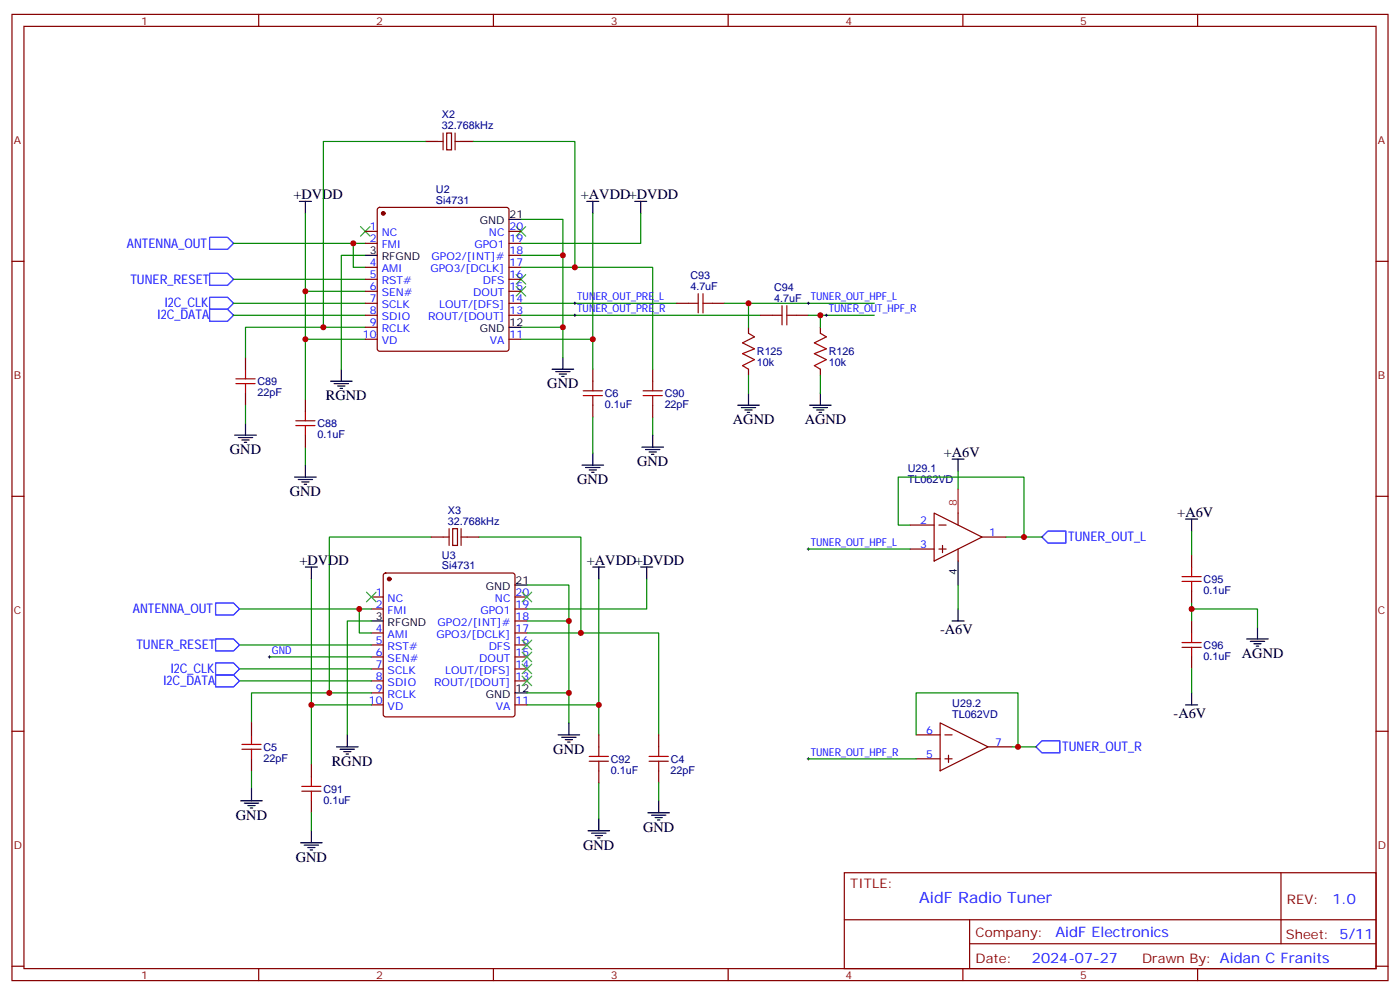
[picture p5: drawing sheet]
<svg xmlns="http://www.w3.org/2000/svg" width="412mm" height="293mm" viewBox="0 0 412 293" stroke-linecap="round" stroke-linejoin="round" font-family="sans-serif">
<g fill="none" stroke="#870000" stroke-width=".35">
<path d="M3.5 4.2h405.4v284.4h-405.4zM7.1 7.8h398.2v277.2h-398.2zM76.2 4.2v3.6M145.3 4.2v3.6M214.5 4.2v3.6M283.6 4.2v3.6M352.8 4.2v3.6M131.6 39.2h1.4v4.9h-1.4zM125.2 41.6h3.6M135.8 41.6h3.5M3.5 76.9h3.6M107.6 68.1h3.5"/>
<path d="M107.6 71.6h3.5M107.6 78.7h3.5M111.4 61.2l.4-.2h37.4l.5 .2 .2 .5v41l-.2 .5-.5 .2h-37.4l-.5-.3-.2-.4v-41zM149.9 68.1h3.6M149.9 71.6h3.6M149.9 78.7h3.6M149.9 75.1h3.6M405.3 76.9h3.6M107.6 82.2h3.5M107.6 85.7h3.5M107.6 89.3h3.5M107.6 92.8h3.5"/>
<path d="M107.6 96.3h3.5M107.6 99.8h3.5M149.9 82.2h3.6M149.9 85.7h3.6M149.9 89.3h3.6M149.9 92.8h3.6M149.9 99.8h3.6M199.3 89.3h3.5M209.9 89.3h3.5M220.5 96.3v1.8M224 92.8h3.5M234.6 92.8h3.5"/>
<path d="M241.7 96.3v1.8M72.3 105.1v3.6M72.3 115.7v3.5M90 117.5v3.5M174.6 108.7v3.5M174.6 119.2v3.6M192.3 108.7v3.5M192.3 119.2v3.6M220.5 108.7v1.7M241.7 108.7v1.7M90 128.1v3.5M3.5 146.1h3.6"/>
<path d="M127 158h3.5M133.3 155.6h1.5v4.9h-1.5zM137.6 158h3.5M268.1 154.5h7.1M275.2 151l14.1 7-14.1 7.1zM276.6 154.5h2.1M282.2 151v3.5M289.3 158h7M405.3 146.1h3.6M109.4 175.7h3.5M109.4 179.2h3.5M113.1 168.8l.5-.2h37.4l.5 .2 .2 .5v41l-.2 .5-.5 .2h-37.4l-.5-.3-.2-.4v-41z"/>
<path d="M151.7 175.7h3.5M151.7 179.2h3.5M268.1 161.6h7.1M276.6 161.6h2.1M277.6 160.5v2.1M282.2 161.6v3.5M351 163.3v3.6M351 173.9v3.5M109.4 186.3h3.5M109.4 189.8h3.5M109.4 193.3h3.5M109.4 196.8h3.5"/>
<path d="M151.7 186.3h3.5M151.7 189.8h3.5M151.7 193.3h3.5M151.7 196.8h3.5M151.7 182.7h3.5M351 182.7v3.6M351 193.3v3.5M3.5 215.2h3.6M74.1 212.7v3.6M109.4 200.4h3.5M109.4 203.9h3.5M109.4 207.4h3.5"/>
<path d="M151.7 200.4h3.5M151.7 207.4h3.5M176.4 216.3v3.5M194 216.3v3.5M269.9 216.3h7M276.9 212.7l14.1 7.1-14.1 7zM278.3 216.3h2.2M291 219.8h7.1M405.3 215.2h3.6M74.1 223.3v3.5M91.7 225.1v3.5M91.7 235.7v3.5"/>
<path d="M176.4 226.8v3.6M194 226.8v3.6M269.9 223.3h7M278.3 223.3h2.2M279.4 222.2v2.2M248.7 256.8h156.6v28.2h-156.6zM377.3 256.8v20.9M248.7 270.7h156.5M285.6 277.7h119.6M285.6 270.7v14.1M3.5 284.3h3.6M76.2 285v3.6"/>
<path d="M145.3 285v3.6M214.5 285v3.6M283.6 285v3.6M352.8 285v3.6M405.3 284.3h3.6"/>
</g>
<g fill="none" stroke="#000" stroke-width=".35">
<path d="M88.2 59.3h3.5M90 59.3v3.5M172.9 59.3h3.5M174.6 59.3v3.5M187 59.3h3.5M188.7 59.3v3.5M107.6 75.1h3.5M149.9 64.6h3.6M149.9 96.3h3.6M97.4 112.2h6.3M98.4 112.9h4.3M99.5 113.6h2.1"/>
<path d="M100.2 114.3h.7M100.5 108.7v3.5M162.6 108.7h6.4M163.7 109.4h4.2M164.7 110.1h2.2M165.5 110.8h.7M165.8 105.1v3.6M217.3 119.2h6.4M218.4 119.9h4.2M220.5 115.7v3.5M238.5 119.2h6.3M239.5 119.9h4.3"/>
<path d="M241.7 115.7v3.5M69.1 128.1h6.4M70.2 128.8h4.2M71.3 129.5h2.1M72 130.2h.7M72.3 124.5v3.6M90 136.9v3.5M171.4 136.9h6.4M172.5 137.6h4.2M173.6 138.3h2.1M174.3 139h.7M174.6 133.3v3.6"/>
<path d="M189.1 131.6h6.3M190.1 132.3h4.3M191.2 133h2.1M191.9 133.7h.7M192.3 128.1v3.5M219.4 120.7h2.1M220.1 121.4h.7M240.6 120.7h2.1M241.3 121.4h.7M280.5 135.1h3.5M282.2 135.1v3.5M86.8 140.4h6.3"/>
<path d="M87.8 141.1h4.3M88.9 141.8h2.1M89.6 142.5h.7M349.2 152.8h3.6M351 152.8v3.5M90 166.9h3.5M91.7 166.9v3.5M151.7 172.2h3.5M174.6 166.9h3.6M176.4 166.9v3.5M188.7 166.9h3.6M190.5 166.9v3.5"/>
<path d="M282.2 165.1v7.1M282.2 179.2v3.5M109.4 182.7h3.5M280.5 182.7h3.5M367.2 188h6.4M368.3 188.7h4.2M369.4 189.4h2.1M370.1 190.1h.7M370.4 184.5v3.5M99.1 219.8h6.4M102.3 216.3v3.5M151.7 203.9h3.5"/>
<path d="M164.4 216.3h6.3M165.5 217h4.2M166.5 217.7h2.1M167.2 218.4h.7M167.6 212.7v3.6M349.2 207.4h3.6M351 203.9v3.5M70.9 235.7h6.4M72 236.4h4.2M73 237.1h2.1M73.7 237.8h.7M74.1 232.1v3.6"/>
<path d="M100.2 220.5h4.2M101.2 221.2h2.2M102 221.9h.7M190.9 239.2h6.3M191.9 239.9h4.2M194 235.7v3.5M88.5 248h6.4M89.6 248.7h4.2M90.7 249.4h2.1M91.4 250.1h.7M91.7 244.5v3.5M173.2 244.5h6.4"/>
<path d="M174.3 245.2h4.2M175.3 245.9h2.1M176 246.6h.7M176.4 240.9v3.6M193 240.6h2.1M193.7 241.3h.7"/>
</g>
<g fill="none" stroke="#008700" stroke-width=".35">
<path d="M125.2 41.6h-30v54.7h12.4M139.3 41.6h30v37.1h-15.8M68.8 71.6h38.8M90 62.8v37h17.6M104.1 71.6v7.1h3.5M107.6 75.1h-7.1v33.6M153.5 64.6h12.3v40.5M153.5 75.1h12.3M169.3 78.7h23v30M174.6 62.8v37h-21.1M188.7 62.8v8.8h-35.2M68.8 92.8h38.8"/>
<path d="M68.8 89.3h38.8M68.8 82.2h38.8M90 85.7h17.6M90 99.8v17.7M95.2 96.3h-22.9v8.8M153.5 92.8h70.5M153.5 89.3h45.8M153.5 96.3h12.3M174.6 99.8v8.9M213.4 89.3h44.1M220.5 89.3v7M238.1 92.8h3.6v3.5"/>
<path d="M241.7 92.8h15.8M72.3 119.2v5.3M220.5 110.4v5.3M241.7 110.4v5.3M90 131.6v5.3M174.6 122.8v10.5M192.3 122.8v5.3M282.2 138.6v5.3M127 158h-30v45.9h12.4M141.1 158h30v28.3h-15.9M268.1 154.5h-3.5v-14.1h37v17.6h-5.3M301.6 158h5.3"/>
<path d="M351 156.3v7M70.6 179.2h38.8M91.7 170.4v37h17.7M105.8 179.2v7.1h3.6M155.2 172.2h12.4v40.5M176.4 170.4v37h-21.2M190.5 170.4v8.8h-35.3M238.1 161.6h30M282.2 172.2v7M351 179.2h19.4v5.3M351 177.4v5.3M70.6 189.8h38.8"/>
<path d="M70.6 196.8h38.8M79.4 193.3h30M109.4 182.7h-7.1v33.6M155.2 182.7h12.4M171.1 186.3h22.9v30M351 196.8v7.1M70.6 200.4h38.8M91.7 207.4v17.7M97 203.9h-22.9v8.8M155.2 203.9h12.4M176.4 207.4v8.9M269.9 216.3v-12.4h30v15.9h-1.8"/>
<path d="M299.9 219.8h5.3M74.1 226.8v5.3M91.7 239.2v5.3M176.4 230.4v10.5M194 230.4v5.3M238.1 223.3h31.8"/>
</g>
<g fill="none" stroke="#a10000" stroke-width=".35">
<path d="M202.8 89.3h2.9M205.7 86.4v5.7M207.1 86.4v5.7M207.1 89.3h2.8M220.5 98.1l1.7 1-3.5 1.8 3.5 1.8-3.5 1.4 3.5 1.7-3.5 1.8 1.8 1.1M227.5 92.8h2.9M230.4 90v5.6M231.8 90v5.6M231.8 92.8h2.8M241.7 98.1l1.7 1-3.5 1.8 3.5 1.8-3.5 1.4 3.5 1.7-3.5 1.8 1.8 1.1M69.5 112.9h5.6M69.5 111.5h5.6"/>
<path d="M72.3 108.7v2.8M72.3 112.9v2.8M171.8 116.4h5.6M171.8 115h5.6M174.6 112.2v2.8M174.6 116.4v2.8M189.4 116.4h5.7M189.4 115h5.7M192.3 112.2v2.8M192.3 116.4v2.8M87.1 125.2h5.7M87.1 123.8h5.7"/>
<path d="M90 121v2.8M90 125.2v2.9M348.2 169.7h5.6M348.2 171.1h5.6M351 166.9v2.8M351 171.1v2.8M348.2 189.1h5.6M348.2 190.5h5.6M351 186.3v2.8M351 190.5v2.8M71.3 219.1h5.6M74.1 216.3v2.8"/>
<path d="M176.4 219.8v2.8M194 219.8v2.8M71.3 220.5h5.6M74.1 220.5v2.8M88.9 232.8h5.6M88.9 231.4h5.6M91.7 228.6v2.8M91.7 232.8v2.9M173.6 224h5.6M173.6 222.6h5.6M176.4 224v2.8M191.2 224h5.6"/>
<path d="M191.2 222.6h5.6M194 224v2.8"/>
</g>
<path d="M61.7 69.8h5.3l1.8 1.8-1.8 1.8h-5.3zM61.7 91h5.3l1.8 1.8-1.8 1.7h-5.3zM61.7 87.5h5.3l1.8 1.8-1.8 1.7h-5.3zM61.7 80.4h5.3l1.8 1.8-1.8 1.8h-5.3zM306.9 158l1.8-1.7h5.3v3.5h-5.3zM63.5 177.4h5.3l1.8 1.8-1.8 1.8h-5.3zM63.5 188h5.3l1.8 1.8-1.8 1.8h-5.3zM63.5 195.1h5.3l1.8 1.7-1.8 1.8h-5.3zM63.5 198.6h5.3l1.8 1.8-1.8 1.7h-5.3zM306.9 218h5.3v3.5h-5.3l-1.7-1.7z" fill="none" stroke="#00f" stroke-width=".35"/>
<g fill="none" stroke="#3c3" stroke-width=".35">
<path d="M106.2 66.7l2.8 2.8M109 66.7l-2.8 2.8M152 66.7l2.9 2.8M154.9 66.7l-2.9 2.8M152 80.8l2.9 2.8M152 84.3l2.9 2.8M154.9 80.8l-2.9 2.8M154.9 84.3l-2.9 2.8M107.9 174.3l2.9 2.8M110.8 174.3l-2.9 2.8M153.8 174.3l2.8 2.8M156.6 174.3l-2.8 2.8"/>
<path d="M153.8 191.9l2.8 2.8M153.8 188.4l2.8 2.8M153.8 195.4l2.8 2.9M153.8 199l2.8 2.8M156.6 191.9l-2.8 2.8M156.6 188.4l-2.8 2.8M156.6 195.4l-2.8 2.9M156.6 199l-2.8 2.8"/>
</g>
<path d="M130.5 39.2v4.9M134.1 39.2v4.9M128.8 41.6h1.7M134.1 41.6h1.7M130.5 158h1.8M132.3 155.6v4.9M135.8 155.6v4.9M135.8 158h1.8" fill="none" stroke="#871200" stroke-width=".35"/>
<g fill="#870000" stroke="#870000" stroke-width=".35">
<circle cx="112.9" cy="62.8" r=".53"/>
<circle cx="114.7" cy="170.4" r=".53"/>
</g>
<g fill="none" stroke="#000" stroke-width=".29">
<path d="M169 89.3h.7M169 92.8h.7M169.3 88.9v.7M169.3 92.4v.7M237.8 89.3h.7M238.1 88.9v.7M243.1 92.8h.7M243.4 92.4v.7M237.8 161.6h.7M238.1 161.2v.7M79 193.3h.7M79.4 193v.7"/>
<path d="M237.8 223.3h.7M238.1 223v.7"/>
</g>
<path d="M282.2 143.9v7.1" fill="none" stroke="#f00" stroke-width=".35"/>
<g fill="#c00">
<circle cx="104.1" cy="71.6" r=".88"/>
<circle cx="165.8" cy="96.3" r=".88"/>
<circle cx="174.6" cy="99.8" r=".88"/>
<circle cx="90" cy="99.8" r=".88"/>
<circle cx="165.8" cy="75.1" r=".88"/>
<circle cx="95.3" cy="96.3" r=".88"/>
<circle cx="169.3" cy="78.7" r=".88"/>
<circle cx="171.1" cy="186.3" r=".88"/>
<circle cx="97" cy="203.9" r=".88"/>
<circle cx="167.6" cy="182.7" r=".88"/>
<circle cx="91.7" cy="207.4" r=".88"/>
<circle cx="176.4" cy="207.4" r=".88"/>
<circle cx="167.6" cy="203.9" r=".88"/>
<circle cx="105.8" cy="179.2" r=".88"/>
<circle cx="90" cy="85.7" r=".88"/>
<circle cx="220.5" cy="89.3" r=".88"/>
<circle cx="241.7" cy="92.8" r=".88"/>
<circle cx="351" cy="179.2" r=".88"/>
<circle cx="301.6" cy="158" r=".88"/>
<circle cx="299.9" cy="219.8" r=".88"/>
</g>
<text font-size="4.6" fill="#00f" x="270.8" y="265.8">AidF Radio Tuner</text>
<g font-size="4.2">
<text x="86.4" y="58.6">+DVDD</text>
<text x="171.1" y="58.6">+AVDD+DVDD</text>
<text x="96" y="117.8">RGND</text>
<text x="161.2" y="114.3">GND</text>
<text x="215.9" y="124.9">AGND</text>
<text x="237.1" y="124.9">AGND</text>
<text x="67.7" y="133.7">GND</text>
<text x="187.7" y="137.2">GND</text>
<text x="278" y="134.4">+A6V</text>
<text x="170" y="142.5">GND</text>
<text x="85.4" y="146.1">GND</text>
<text x="346.8" y="152">+A6V</text>
<text x="88.2" y="166.2">+DVDD</text>
<text x="172.9" y="166.2">+AVDD+DVDD</text>
<text x="276.9" y="186.7">-A6V</text>
<text x="365.8" y="193.7">AGND</text>
<text x="345.7" y="211.4">-A6V</text>
<text x="163" y="221.9">GND</text>
<text x="97.7" y="225.4">RGND</text>
<text x="69.5" y="241.3">GND</text>
<text x="189.4" y="244.8">GND</text>
<text x="171.8" y="250.1">GND</text>
<text x="87.1" y="253.6">GND</text>
</g>
<g font-size="4.2" fill="#00f">
<text x="392.5" y="266.1">1.0</text>
<text x="310.9" y="275.6">AidF Electronics</text>
<text x="304" y="283.4">2024-07-27</text>
</g>
<g font-size="3.9" fill="#00f">
<text x="37.4" y="72.9">ANTENNA_OUT</text>
<text x="38.4" y="83.4">TUNER_RESET</text>
<text x="46.4" y="94">I2C_DATA</text>
<text x="48.5" y="90.4">I2C_CLK</text>
<text x="314.7" y="159.2">TUNER_OUT_L</text>
<text x="39.1" y="180.5">ANTENNA_OUT</text>
<text x="40.2" y="191">TUNER_RESET</text>
<text x="48.2" y="201.6">I2C_DATA</text>
<text x="50.3" y="198">I2C_CLK</text>
<text x="312.9" y="220.9">TUNER_OUT_R</text>
</g>
<g font-size="3.9" fill="#800">
<text x="250.5" y="261.4">TITLE:</text>
<text x="379.1" y="266.1">REV:</text>
<text x="287.4" y="275.6">Company:</text>
<text x="378.7" y="276.2">Sheet: 5/11</text>
<text x="287.4" y="283.3">Date:</text>
<text x="336.4" y="283.4">Drawn By: Aidan C Franits</text>
</g>
<g font-size="3.2" fill="#800">
<text x="41.6" y="7.2">1</text>
<text x="110.8" y="7.2">2</text>
<text x="179.9" y="7.2">3</text>
<text x="249.1" y="7.2">4</text>
<text x="318.2" y="7.2">5</text>
<text x="4.1" y="42.3">A</text>
<text x="405.9" y="42.3">A</text>
<text x="4.1" y="111.5">B</text>
<text x="405.9" y="111.5">B</text>
<text x="4.1" y="180.6">C</text>
<text x="405.9" y="180.6">C</text>
<text x="4.1" y="249.8">D</text>
<text x="405.9" y="249.8">D</text>
<text x="41.6" y="288">1</text>
<text x="110.8" y="288">2</text>
<text x="179.9" y="288">3</text>
<text x="249.1" y="288">4</text>
<text x="318.2" y="288">5</text>
</g>
<g font-size="3.2" fill="#000080">
<text x="130.2" y="34.8">X2</text>
<text x="130.2" y="38.1">32.768kHz</text>
<text x="128.4" y="60">Si4731</text>
<text x="128.4" y="56.8">U2</text>
<text x="203.4" y="82.1">C93</text>
<text x="203.4" y="85.4">4.7uF</text>
<text x="228" y="88.9">4.7uF</text>
<text x="228" y="85.6">C94</text>
<text x="223" y="107.7">10k</text>
<text x="223" y="104.5">R125</text>
<text x="244.1" y="107.7">10k</text>
<text x="244.1" y="104.5">R126</text>
<text x="75.9" y="113.3">C89</text>
<text x="75.8" y="116.5">22pF</text>
<text x="178.2" y="116.8">C6</text>
<text x="195.8" y="116.8">C90</text>
<text x="93.5" y="125.7">C88</text>
<text x="178.2" y="120.1">0.1uF</text>
<text x="195.8" y="120.1">22pF</text>
<text x="93.5" y="128.9">0.1uF</text>
<text x="267.4" y="142.2">TL062VD</text>
<text x="267.4" y="138.9">U29.1</text>
<text x="131.9" y="154.5">32.768kHz</text>
<text x="131.9" y="151.3">X3</text>
<text x="130.2" y="167.6">Si4731</text>
<text x="130.2" y="164.4">U3</text>
<text x="354.5" y="171.5">C95</text>
<text x="354.5" y="174.8">0.1uF</text>
<text x="354.5" y="190.9">C96</text>
<text x="354.5" y="194.2">0.1uF</text>
<text x="280.5" y="208.1">U29.2</text>
<text x="280.5" y="211.3">TL062VD</text>
<text x="77.6" y="220.9">C5</text>
<text x="77.6" y="224.1">22pF</text>
<text x="179.9" y="227.7">0.1uF</text>
<text x="179.9" y="224.4">C92</text>
<text x="197.6" y="227.7">22pF</text>
<text x="197.6" y="224.4">C4</text>
<text x="95.3" y="233.3">C91</text>
<text x="95.2" y="236.5">0.1uF</text>
</g>
<g font-size="3.2">
<text x="141.3" y="66">GND</text>
<text x="150.1" y="64.2">21</text>
<text x="108.9" y="74.8">3</text>
<text x="112.4" y="76.6">RFGND</text>
<text x="150.1" y="96">12</text>
<text x="141.3" y="97.7">GND</text>
<text x="143.1" y="173.6">GND</text>
<text x="151.9" y="171.8">21</text>
<text x="281.9" y="169.2" transform="rotate(-90 281.9 169.2)">4</text>
<text x="110.7" y="182.4">3</text>
<text x="114.2" y="184.1">RFGND</text>
<text x="151.9" y="203.6">12</text>
<text x="143.1" y="205.3">GND</text>
</g>
<g font-size="3.2" fill="#00f">
<text x="108.9" y="67.7">1</text>
<text x="108.9" y="71.3">2</text>
<text x="112.4" y="69.5">NC</text>
<text x="144" y="69.5">NC</text>
<text x="150.1" y="71.3">19</text>
<text x="150.1" y="67.7">20</text>
<text x="112.4" y="73">FMI</text>
<text x="127.1" y="76.6">GPO2/[INT]#</text>
<text x="139.7" y="73">GPO1</text>
<text x="150.1" y="74.8">18</text>
<text x="108.9" y="78.3">4</text>
<text x="108.9" y="81.8">5</text>
<text x="112.4" y="80.1">AMI</text>
<text x="112.4" y="83.6">RST#</text>
<text x="126.8" y="80.1">GPO3/[DCLK]</text>
<text x="142.2" y="83.6">DFS</text>
<text x="150.1" y="81.8">16</text>
<text x="150.1" y="78.3">17</text>
<text x="108.9" y="85.4">6</text>
<text x="108.9" y="88.9">7</text>
<text x="112.4" y="87.1">SEN#</text>
<text x="139.4" y="87.1">DOUT</text>
<text x="150.1" y="88.9">14</text>
<text x="150.1" y="85.4">15</text>
<text x="170" y="88.4">TUNER_OUT_PRE_L</text>
<text x="238.8" y="88.4">TUNER_OUT_HPF_L</text>
<text x="108.9" y="92.4">8</text>
<text x="108.9" y="96">9</text>
<text x="112.4" y="90.7">SCLK</text>
<text x="112.4" y="94.2">SDIO</text>
<text x="126.1" y="94.2">ROUT/[DOUT]</text>
<text x="129.3" y="90.7">LOUT/[DFS]</text>
<text x="150.1" y="92.4">13</text>
<text x="170" y="91.9">TUNER_OUT_PRE_R</text>
<text x="244.1" y="91.9">TUNER_OUT_HPF_R</text>
<text x="106.9" y="99.5">10</text>
<text x="112.4" y="97.7">RCLK</text>
<text x="112.4" y="101.2">VD</text>
<text x="144.3" y="101.2">VA</text>
<text x="150.1" y="99.5">11</text>
<text x="271" y="154.2">2</text>
<text x="238.8" y="160.7">TUNER_OUT_HPF_L</text>
<text x="271" y="161.2">3</text>
<text x="291.4" y="157.7">1</text>
<text x="110.7" y="175.3">1</text>
<text x="110.7" y="178.9">2</text>
<text x="114.2" y="177.1">NC</text>
<text x="145.8" y="177.1">NC</text>
<text x="151.9" y="178.9">19</text>
<text x="151.9" y="175.3">20</text>
<text x="110.7" y="185.9">4</text>
<text x="114.2" y="180.6">FMI</text>
<text x="128.9" y="184.1">GPO2/[INT]#</text>
<text x="141.5" y="180.6">GPO1</text>
<text x="151.9" y="185.9">17</text>
<text x="151.9" y="182.4">18</text>
<text x="110.7" y="189.4">5</text>
<text x="114.2" y="187.7">AMI</text>
<text x="114.2" y="191.2">RST#</text>
<text x="128.6" y="187.7">GPO3/[DCLK]</text>
<text x="144" y="191.2">DFS</text>
<text x="151.9" y="189.4">16</text>
<text x="80.1" y="192.4">GND</text>
<text x="110.7" y="193">6</text>
<text x="110.7" y="196.5">7</text>
<text x="114.2" y="194.7">SEN#</text>
<text x="141.2" y="194.7">DOUT</text>
<text x="151.9" y="196.5">14</text>
<text x="151.9" y="193">15</text>
<text x="110.7" y="200">8</text>
<text x="110.7" y="203.6">9</text>
<text x="114.2" y="198.3">SCLK</text>
<text x="114.2" y="201.8">SDIO</text>
<text x="127.9" y="201.8">ROUT/[DOUT]</text>
<text x="131.1" y="198.3">LOUT/[DFS]</text>
<text x="151.9" y="200">13</text>
<text x="108.7" y="207.1">10</text>
<text x="114.2" y="205.3">RCLK</text>
<text x="114.2" y="208.8">VD</text>
<text x="146.1" y="208.8">VA</text>
<text x="151.9" y="207.1">11</text>
<text x="272.8" y="215.9">6</text>
<text x="293.2" y="219.4">7</text>
<text x="238.8" y="222.4">TUNER_OUT_HPF_R</text>
<text x="272.8" y="223">5</text>
</g>
<text font-size="3.2" fill="#f00" x="281.9" y="148.9" transform="rotate(-90 281.9 148.9)">8</text>
</svg>
